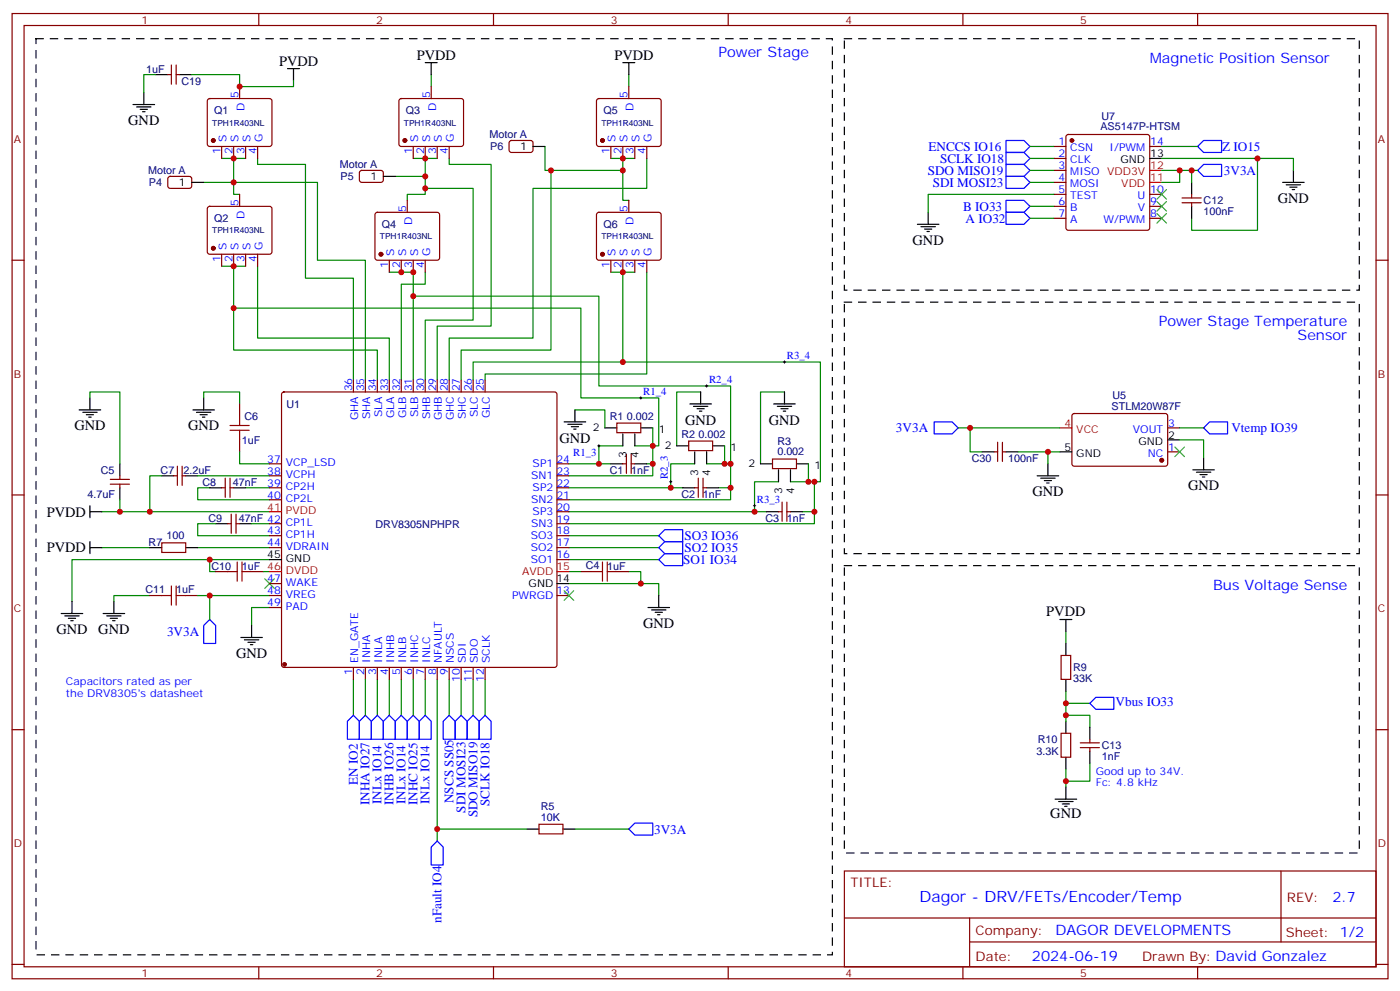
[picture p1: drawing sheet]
<svg xmlns="http://www.w3.org/2000/svg" width="412mm" height="292mm" viewBox="0 0 412 292" stroke-linecap="round" stroke-linejoin="round" font-family="sans-serif">
<g fill="none" stroke="#870000" stroke-width=".35">
<path d="M3.6 4h405.3v284.3h-405.3zM7.1 7.5h398.3v277.3h-398.3zM50.5 19.2v5.6M51.9 19.2v5.6M76.2 4v3.5M145.4 4v3.5M214.5 4v3.5M283.7 4v3.5M352.8 4v3.5M49.4 22h1.1M51.9 22h1.1M61.3 29.2l.5-.2h17.6l.5 .2 .2 .5-.1 13-.6 .4h-17.9l-.4-.7v-12.7z"/>
<path d="M70.6 25.5v3.5M117.7 29.2l.5-.2h17.7l.5 .2 .2 .5-.1 13-.6 .4h-18l-.4-.7v-12.7zM127 25.5v3.5M176 29.2l.4-.2h17.7l.5 .2 .2 .5-.1 13-.6 .4h-18l-.4-.7v-12.7zM185.2 25.5v3.5M314.2 39.8l.5-.2h23.3l.5 .2 .2 .5v26.8l-.2 .5-.5 .2h-23.3l-.5-.2-.2-.5v-26.8zM49.7 52.2l.4-.2h5.9l.5 .7-.1 2.4-.6 .4-5.9-.1-.5-.6v-2.1zM65.3 43.1v3.6M68.8 43.1v3.6M70.6 57.3v3.5M72.4 43.1v3.6M75.9 43.1v3.6"/>
<path d="M106.1 50.4l.5-.2 5.9 .1 .4 .6v2.4l-.7 .4h-5.9l-.4-.7v-2.1zM120 59v3.5M121.7 43.1v3.6M125.3 43.1v3.6M128.8 43.1v3.6M132.3 43.1v3.6M150.2 41.6l.5-.2h5.9l.4 .7v2.4l-.7 .4-5.9-.1-.4-.6v-2.1zM180 43.1v3.6M183.5 43.1v3.6M185.2 59v3.5M187 43.1v3.6M190.5 43.1v3.6"/>
<path d="M310.5 43.1h3.5M310.5 46.7h3.5M310.5 50.2h3.5M310.5 53.7h3.5M310.5 57.3h3.5M338.7 43.1h3.5M338.7 57.3h3.5M348.2 58.3h5.7M348.2 59.7h5.7M351 57.3v1M351 59.7v1.1M3.6 76.7h3.5"/>
<path d="M61.3 61l.5-.2h17.6l.5 .2 .2 .5-.1 13-.6 .4-17.9-.1-.4-.6v-12.7zM65.3 74.9v3.5M68.8 74.9v3.5M72.4 74.9v3.5M75.9 74.9v3.5M110.7 62.8l.5-.3h17.6l.5 .3 .2 .5-.1 12.9-.6 .5-17.9-.1-.4-.6v-12.7zM114.7 76.7v3.5M118.2 76.7v3.5M121.7 76.7v3.5M125.3 76.7v3.5M176 62.8l.4-.3h17.7l.5 .3 .2 .5-.1 12.9-.6 .5-18-.1-.4-.6v-12.7zM180 76.7v3.5"/>
<path d="M183.5 76.7v3.5M187 76.7v3.5M190.5 76.7v3.5M310.5 60.8h3.5M310.5 64.3h3.5M338.7 60.8h3.5M338.7 64.3h3.5M405.4 76.7h3.5M70.6 119v3.5M83.2 115.7l.4-.2h79.8l.5 .2 .2 .5v79.7l-.3 .5-.4 .2h-79.8l-.5-.2-.2-.5v-79.7zM104.1 111.9v3.6M107.6 111.9v3.6"/>
<path d="M111.2 111.9v3.6M114.7 111.9v3.6M118.2 111.9v3.6M121.7 111.9v3.6M125.3 111.9v3.6M128.8 111.9v3.6M132.3 111.9v3.6M135.9 111.9v3.6M139.4 111.9v3.6M142.9 111.9v3.6M52.2 137.3v5.7M53.7 137.3v5.7"/>
<path d="M70.6 129.6v3.5M79.4 136.6h3.5M164.1 136.6h3.5M181.7 124.6h7.1v2.9h-7.1zM183.5 136.6h1M184.5 133.8v5.7M185.9 133.8v5.7M185.9 136.6h1.1M202.9 129.9h7v2.9h-7zM227.6 135.2h7v2.8h-7zM292.8 133.1h1.1M293.9 130.3v5.6"/>
<path d="M295.3 133.1h1.1M295.3 130.3v5.6M316 122l.5-.2 27.1 .1 .4 .6-.1 14.4-.6 .4h-27.1l-.4-.7v-14.1zM344 133.1h3.5M344 126h3.5M3.6 145.8h3.5M32.5 142.6h5.6M32.5 141.2h5.6M35.3 140.2v1M35.3 142.6v1.1M47.7 159.9h7v2.8h-7zM51.2 140.2h1"/>
<path d="M53.7 140.2h1M65.3 143.7h1.1M66.4 140.9v5.6M67.1 154.3h1M67.8 143.7h1M67.8 140.9v5.6M68.1 151.4v5.7M69.5 151.4v5.7M69.5 154.3h1.1M79.4 140.2h3.5M79.4 143.7h3.5M79.4 154.3h3.5"/>
<path d="M79.4 157.8h3.5M79.4 147.2h3.5M164.1 140.2h3.5M164.1 143.7h3.5M164.1 150.7h3.5M164.1 154.3h3.5M164.1 157.8h3.5M164.1 147.2h3.5M204.6 143.7h1.1M205.7 140.9v5.6M207.1 140.9v5.6M207.1 143.7h1.1"/>
<path d="M229.3 150.7h1.1M230.4 147.9v5.7M231.8 147.9v5.7M231.8 150.7h1.1M405.4 145.8h3.5M44.1 175.4h3.6M54.7 175.4h3.5M63.5 168.4h3.6M74.1 168.4h3.5M79.4 175.4h3.5M79.4 161.3h3.5M79.4 171.9h3.5"/>
<path d="M79.4 179h3.5M164.1 175.4h3.5M164.1 164.9h3.5M164.1 161.3h3.5M171.1 168.4h3.6M181.7 168.4h3.5M104.1 196.6v3.5M107.6 196.6v3.5M111.2 196.6v3.5M114.7 196.6v3.5M118.2 196.6v3.5M121.7 196.6v3.5"/>
<path d="M125.3 196.6v3.5M128.8 196.6v3.5M132.3 196.6v3.5M135.9 196.6v3.5M139.4 196.6v3.5M142.9 196.6v3.5M312.6 193.1h2.8v7h-2.8zM3.6 214.9h3.5M312.6 216h2.8v7.1h-2.8zM318.2 218.8h5.7M321.1 217.8v1M405.4 214.9h3.5"/>
<path d="M318.2 220.2h5.7M321.1 220.2v1.1M158.8 242.8h7v2.8h-7zM248.7 256.6h156.7v28.2h-156.7zM377.4 256.6v20.9M248.8 270.4h156.4M285.7 277.5h119.5M285.7 270.4v14.1M3.6 284.1h3.5M76.2 284.8v3.5M145.4 284.8v3.5M214.5 284.8v3.5"/>
<path d="M283.7 284.8v3.5M352.8 284.8v3.5M405.4 284.1h3.5"/>
</g>
<g fill="none" stroke="#008700" stroke-width=".35">
<path d="M45.9 22h-3.5v5.3M56.5 22h14.1v3.5h15.9v-1.8M127 22v3.5M185.2 22v3.5M60 53.7h33.5v23h14.1v35.2M65.3 46.7h7.1M68.8 46.7v10.6h1.8M75.9 46.7v1.7h14.1v33.6h14.1v29.9M116.5 52h8.8M121.7 46.7h7.1M125.3 55.5h14.1v38.8h-14.1v17.6M125.3 46.7v10.6h-5.3v1.7"/>
<path d="M132.3 46.7v1.7h12.4v47.7h-15.9v15.8M160.5 43.1v7.1h1.8M180 46.7h7M183.5 50.2h-21.2v52.9h-26.4v8.8M183.5 46.7v12.3h1.7M190.5 46.7v8.8h-33.5v44.1h-24.7v12.3M303.4 53.7h7.1M303.4 46.7h7.1M303.4 43.1h7.1M303.4 50.2h7.1M310.5 57.3h-37.1v5.2M342.2 46.7h28.3v21.1h-19.5v-3.5"/>
<path d="M342.2 43.1h10.6M342.2 50.2h10.6M347.5 50.2v3.5h-5.3M351 50.2v3.5M370.5 46.7h10.5v3.5M65.3 78.4h7.1M68.8 78.4v24.7h42.4v8.8M75.9 78.4v21.2h38.8v12.3M303.4 60.8h7.1M303.4 64.3h7.1M68.8 90.8h102.3v26.4h23v14.1h-1.8v-5.3M114.7 80.2h7v31.7"/>
<path d="M121.7 87.2h54.7v26.5h38.8v22.9M125.3 80.2v3.5h-7.1v28.2M180 80.2h7M183.5 80.2v26.4h-44.1v5.3M190.5 80.2v30h-47.6v1.7M26.5 117.2v-1.7h8.8v21.1M60 117.2v-1.7h10.6v3.5M183.5 106.6h58.2v35.3h-1.8M206.4 115.5h-7v15.8M231.1 115.5h-7.1v21.1M70.6 133.1v3.5h8.8M167.6 136.6h12.4"/>
<path d="M169.4 120.8h8.8v5.2M183.5 131.3h-7.1v5.3M187 131.3h5.3v5.3M190.5 136.6h1.8v3.6h-24.7M204.6 136.6h-7v7.1M208.2 136.6h7v7.1M213.5 131.3v5.3M238.2 136.6v5.3M282.3 126h29.9M285.8 126v7.1h3.5M299.9 133.1h8.8M312.2 133.1h-3.5v3.5"/>
<path d="M347.5 129.6h7.1v5.3M347.5 126h7.1M30 150.7h49.4M35.3 147.2v3.5M47.7 140.2h-3.6v10.5M58.2 140.2h21.2M61.8 143.7h-3.6v3.5h21.2M63.5 154.3h-5.3v3.5h21.2M72.4 143.7h7M74.1 154.3h5.3M167.6 150.7h58.2M167.6 143.7h33.5"/>
<path d="M167.6 157.8h26.5M211.7 143.7h3.5v3.5h-47.6M229.3 141.9h-7v8.8M232.9 141.9h7v8.8M236.4 150.7h3.5v3.6h-72.3M30 161.3h14.1M44.1 175.4h-10.6v1.8M58.2 161.3h21.2M58.2 175.4h21.2M61.8 164.9v3.5h1.7M61.8 175.4v7.1M77.6 168.4h1.8"/>
<path d="M79.4 179h-5.3v5.3M79.4 164.9h-58.2v12.3M167.6 171.9h26.5v3.5M167.6 164.9h26.5M167.6 161.3h26.5M167.6 168.4h3.5M185.2 168.4h3.6v3.5M314 186v3.5M104.1 200.1v10.6M107.6 200.1v10.6M111.2 200.1v10.6M114.7 200.1v10.6"/>
<path d="M118.2 200.1v10.6M121.7 200.1v10.6M125.3 200.1v10.6M128.8 200.1v47.7M132.3 200.1v10.6M135.9 200.1v10.6M139.4 200.1v10.6M142.9 200.1v10.6M314 212.5v-1.8h7.1v3.5M314 207.2h7.1M314 203.7v7M314 226.6v5.3"/>
<path d="M321.1 224.8v5.3h-7.1M128.8 244.2h26.5M169.4 244.2h15.8"/>
</g>
<g fill="none" stroke="#000" stroke-width=".35">
<path d="M125.3 18.5h3.5M127 18.5v3.5M183.5 18.5h3.5M185.2 18.5v3.5M39.2 30.8h6.3M40.3 31.5h4.2M41.3 32.2h2.1M42 32.9h.7M42.4 27.3v3.5M45.9 22h3.5M53 22h3.5M84.7 20.2h3.5"/>
<path d="M86.5 20.2v3.5M56.5 53.7h3.5M112.9 52h3.6M157 43.1h3.5M338.7 46.7h3.5M351 53.7v3.6M377.9 53.7h6.3M378.9 54.4h4.3M380 55.1h2.1M380.7 55.8h.7M381 50.2v3.5M270.3 66.1h6.3"/>
<path d="M271.3 66.8h4.3M272.4 67.5h2.1M273.1 68.2h.7M273.4 62.5v3.6M351 60.8v3.5M26.5 117.2v3.6M60 117.2v3.6M203.2 119h6.4M204.3 119.7h4.2M206.4 115.5v3.5M227.9 119h6.4M229 119.7h4.2"/>
<path d="M231.1 115.5v3.5M23.3 120.8h6.4M24.4 121.5h4.2M25.4 122.2h2.2M26.1 122.9h.7M35.3 136.6v3.6M56.8 120.8h6.4M57.9 121.5h4.2M58.9 122.2h2.2M59.7 122.9h.7M166.2 124.3h6.3M167.3 125h4.2"/>
<path d="M168.3 125.7h2.1M169 126.4h.7M169.4 120.8v3.5M178.2 126h3.5M180 136.6h3.5M183.5 127.8v3.5M187 136.6h3.5M187 127.8v3.5M188.8 126h3.5M199.4 131.3h3.5M204.6 133.1v3.5M205.4 120.4h2.1"/>
<path d="M206.1 121.1h.7M208.2 133.1v3.5M209.9 131.3h3.6M224 136.6h3.6M229.3 138.4v3.5M230 120.4h2.2M230.8 121.1h.7M232.9 138.4v3.5M234.6 136.6h3.6M289.3 133.1h3.5M296.4 133.1h3.5M308.7 136.6v3.6"/>
<path d="M312.2 133.1h3.6M344 129.6h3.5M351.4 138.4h6.4M352.5 139.1h4.2M353.5 139.8h2.1M354.6 134.9v3.5M26.5 150.7h3.5M26.5 149v3.5M26.5 159.6v3.5M35.3 143.7v3.5M47.7 140.2h3.5M54.7 140.2h3.5"/>
<path d="M61.8 143.7h3.5M63.5 154.3h3.6M68.8 143.7h3.6M70.6 154.3h3.5M201.1 143.7h3.5M208.2 143.7h3.5M225.8 150.7h3.5M232.9 150.7h3.5M305.5 140.2h6.4M306.6 140.9h4.2M307.7 141.6h2.1M308.4 142.3h.7"/>
<path d="M354.2 140.5h.7M21.2 177.2v3.5M26.5 161.3h3.5M33.5 177.2v3.5M44.1 161.3h3.6M54.7 161.3h3.5M79.4 164.9h3.5M164.1 171.9h3.5M190.9 179h6.3M191.9 179.7h4.3M194.1 175.4v3.6M18 180.7h6.4"/>
<path d="M19.1 181.4h4.2M20.1 182.1h2.2M20.8 182.8h.8M30.4 180.7h6.3M31.4 181.4h4.3M32.5 182.1h2.1M33.2 182.8h.7M70.9 187.8h6.4M72 188.5h4.2M73.1 189.2h2.1M73.8 189.9h.7M74.1 184.3v3.5"/>
<path d="M193 180.4h2.1M193.7 181.1h.7M312.2 182.5h3.6M314 182.5v3.5M314 189.5v3.6M314 200.1v3.6M314 212.5v3.5M321.1 214.2v3.6M310.8 235.4h6.4M311.9 236.1h4.2M312.9 236.8h2.2M313.7 237.5h.7"/>
<path d="M314 223.1v3.5M314 231.9v3.5M321.1 221.3v3.5M155.3 244.2h3.5M165.8 244.2h3.6"/>
</g>
<g fill="none" stroke="#00f" stroke-width=".35">
<path d="M296.4 59h5.3l1.7 1.8-1.7 1.7h-5.3zM296.4 48.4h5.3l1.7 1.8-1.7 1.8h-5.3zM296.4 41.4h5.3l1.7 1.7-1.7 1.8h-5.3zM296.4 44.9h5.3l1.7 1.8-1.7 1.7h-5.3zM296.4 52h5.3l1.7 1.7-1.7 1.8h-5.3zM352.8 43.1l1.8-1.7h5.3v3.5h-5.3zM354.6 48.4h5.3v3.6h-5.3l-1.8-1.8zM296.4 62.5h5.3l1.7 1.8-1.7 1.8h-5.3zM275.2 124.3h5.3l1.8 1.7-1.8 1.8h-5.3zM354.6 126l1.7-1.7h5.3v3.5h-5.3zM194.1 157.8l1.7-1.8h5.3v3.6h-5.3zM194.1 164.9l1.7-1.8h5.3v3.5h-5.3z"/>
<path d="M194.1 161.3l1.7-1.7h5.3v3.5h-5.3zM61.8 182.5l1.7 1.8v5.2h-3.5v-5.2zM104.1 210.7l1.8 1.8v5.3h-3.6v-5.3zM105.9 212.5l1.7-1.8 1.8 1.8v5.3h-3.5zM111.2 210.7l1.7 1.8v5.3h-3.5v-5.3zM114.7 210.7l1.8 1.8v5.3h-3.6v-5.3zM118.2 210.7l1.8 1.8v5.3h-3.5v-5.3zM121.7 210.7l1.8 1.8v5.3h-3.5v-5.3zM125.3 210.7l1.7 1.8v5.3h-3.5v-5.3zM132.3 210.7l1.8 1.8v5.3h-3.5v-5.3zM135.9 210.7l1.7 1.8v5.3h-3.5v-5.3zM139.4 210.7l1.7 1.8v5.3h-3.5v-5.3z"/>
<path d="M142.9 210.7l1.8 1.8v5.3h-3.6v-5.3zM321.1 207.2l1.7-1.8h5.3v3.6h-5.3zM128.8 247.8l1.8 1.7v5.3h-3.6v-5.3zM185.2 244.2l1.8-1.7h5.3v3.5h-5.3z"/>
</g>
<path d="M340.8 55.8l2.8 2.9M340.8 59.4l2.8 2.8M343.6 55.8l-2.8 2.9M343.6 59.4l-2.8 2.8M340.8 62.9l2.8 2.8M343.6 62.9l-2.8 2.8M346.1 131.7l2.8 2.8M348.9 131.7l-2.8 2.8M78 170.5l2.8 2.8M80.8 170.5l-2.8 2.8M166.2 174l2.8 2.8M169 174l-2.8 2.8" fill="none" stroke="#3c3" stroke-width=".35"/>
<g fill="none" stroke="#a10000" stroke-width=".35">
<path d="M67.8 126.8h5.6M67.8 125.3h5.6M70.6 122.5v2.8M70.6 126.8v2.8M47.7 175.4h2.8M50.5 172.6v5.7M51.9 175.4h2.8M51.9 172.6v5.7M67.1 168.4h2.8M69.9 165.6v5.6M71.3 168.4h2.8M71.3 165.6v5.6"/>
<path d="M174.7 168.4h2.8M177.5 165.6v5.6M178.9 168.4h2.8M178.9 165.6v5.6"/>
</g>
<g fill="#870000" stroke="#870000" stroke-width=".35">
<circle cx="83.8" cy="195.7" r=".53"/>
<circle cx="62.8" cy="41.4" r=".53"/>
<circle cx="62.8" cy="73.1" r=".53"/>
<circle cx="119.3" cy="41.4" r=".53"/>
<circle cx="112.2" cy="74.9" r=".53"/>
<circle cx="177.5" cy="41.4" r=".53"/>
<circle cx="177.5" cy="74.9" r=".53"/>
<circle cx="342.2" cy="135.6" r=".53"/>
<circle cx="315.8" cy="41.4" r=".53"/>
</g>
<path d="M338.7 53.7h3.5M338.7 50.2h3.5M312.2 126h3.6M79.4 150.7h3.5M79.4 168.4h3.5M164.1 168.4h3.5" fill="none" stroke="#f00" stroke-width=".35"/>
<path d="M188.4 117.2h.7M188.8 116.9v.7M207.8 113.7h.7M208.2 113.3v.8M230.8 106.6h.7M231.1 106.3v.7M176.1 131.3h.7M176.4 131v.7M197.2 141.9h.7M197.6 141.6v.7M221.9 149h.7M222.3 148.6v.7" fill="none" stroke="#000" stroke-width=".29"/>
<path d="M10.6 11.4h234.6v269.9h-234.6zM248.7 11.4h151.7v74.1h-151.7zM248.7 89h151.7v74.1h-151.7zM248.7 166.6h151.7v84.7h-151.7z" fill="none" stroke="#000" stroke-width=".35" stroke-dasharray="2.1 2.1"/>
<g fill="#c00">
<circle cx="239.9" cy="141.9" r=".88"/>
<circle cx="215.2" cy="136.6" r=".88"/>
<circle cx="192.3" cy="131.3" r=".88"/>
<circle cx="215.2" cy="143.7" r=".88"/>
<circle cx="197.6" cy="143.7" r=".88"/>
<circle cx="192.3" cy="136.6" r=".88"/>
<circle cx="176.4" cy="136.6" r=".88"/>
<circle cx="239.9" cy="150.7" r=".88"/>
<circle cx="222.3" cy="150.7" r=".88"/>
<circle cx="183.5" cy="106.6" r=".88"/>
<circle cx="125.3" cy="52" r=".88"/>
<circle cx="68.8" cy="90.8" r=".88"/>
<circle cx="121.7" cy="87.2" r=".88"/>
<circle cx="183.5" cy="50.2" r=".88"/>
<circle cx="44.1" cy="150.7" r=".88"/>
<circle cx="35.3" cy="150.7" r=".88"/>
<circle cx="188.8" cy="171.9" r=".88"/>
<circle cx="61.8" cy="175.4" r=".88"/>
<circle cx="183.5" cy="80.2" r=".88"/>
<circle cx="68.8" cy="78.4" r=".88"/>
<circle cx="68.8" cy="46.7" r=".88"/>
<circle cx="125.3" cy="46.7" r=".88"/>
<circle cx="125.3" cy="55.5" r=".88"/>
<circle cx="183.5" cy="46.7" r=".88"/>
<circle cx="61.8" cy="164.9" r=".88"/>
<circle cx="128.8" cy="244.2" r=".88"/>
<circle cx="162.3" cy="50.2" r=".88"/>
<circle cx="68.8" cy="53.7" r=".88"/>
<circle cx="121.7" cy="80.2" r=".88"/>
<circle cx="118.2" cy="80.2" r=".88"/>
<circle cx="347.5" cy="50.2" r=".88"/>
<circle cx="370.5" cy="46.7" r=".88"/>
<circle cx="351" cy="50.2" r=".88"/>
<circle cx="70.6" cy="25.5" r=".88"/>
<circle cx="314" cy="207.2" r=".88"/>
<circle cx="314" cy="210.7" r=".88"/>
<circle cx="314" cy="230.1" r=".88"/>
<circle cx="308.7" cy="133.1" r=".88"/>
<circle cx="285.8" cy="126" r=".88"/>
<circle cx="238.2" cy="141.9" r=".88"/>
<circle cx="213.5" cy="136.6" r=".88"/>
</g>
<text font-size="4.6" fill="#00f" x="270.8" y="265.6">Dagor - DRV/FETs/Encoder/Temp</text>
<g font-size="4.2">
<text x="122.8" y="17.7">PVDD</text>
<text x="181" y="17.7">PVDD</text>
<text x="82.2" y="19.5">PVDD</text>
<text x="37.8" y="36.9">GND</text>
<text x="376.4" y="59.7">GND</text>
<text x="268.9" y="72.1">GND</text>
<text x="201.8" y="125.1">GND</text>
<text x="226.5" y="125.1">GND</text>
<text x="21.9" y="126.8">GND</text>
<text x="55.4" y="126.8">GND</text>
<text x="164.8" y="130.4">GND</text>
<text x="304.1" y="146.2">GND</text>
<text x="350" y="144.5">GND</text>
<text x="13.8" y="152.2">PVDD</text>
<text x="13.8" y="162.7">PVDD</text>
<text x="189.5" y="185">GND</text>
<text x="308.2" y="181.4">PVDD</text>
<text x="16.6" y="186.8">GND</text>
<text x="29" y="186.8">GND</text>
<text x="69.5" y="193.9">GND</text>
<text x="309.4" y="241.1">GND</text>
</g>
<g font-size="4.2" fill="#00f">
<text x="211.7" y="16.7">Power Stage</text>
<text x="338.7" y="18.5">Magnetic Position Sensor</text>
<text x="341.4" y="96.1">Power Stage Temperature</text>
<text x="382.3" y="100.3">Sensor</text>
<text x="357.4" y="173.7">Bus Voltage Sense</text>
<text x="392.5" y="265.8">2.7</text>
<text x="310.9" y="275.4">DAGOR DEVELOPMENTS</text>
<text x="304" y="283.2">2024-06-19</text>
</g>
<g font-size="3.9" fill="#00f">
<text x="273.5" y="44.4">ENCCS IO16</text>
<text x="277" y="47.9">SCLK IO18</text>
<text x="360" y="44.5">Z IO15</text>
<text x="273.3" y="51.5">SDO MISO19</text>
<text x="360.6" y="51.5">3V3A</text>
<text x="274.8" y="55">SDI MOSI23</text>
<text x="283.7" y="62">B IO33</text>
<text x="284.5" y="65.6">A IO32</text>
<text x="264" y="127.3">3V3A</text>
<text x="362.8" y="127.3">Vtemp IO39</text>
<text x="201.7" y="159.1">SO3 IO36</text>
<text x="201.3" y="166.1">SO1 IO34</text>
<text x="201.7" y="162.6">SO2 IO35</text>
<text x="49.2" y="187.3">3V3A</text>
<text x="328.6" y="208">Vbus IO33</text>
<text x="105.5" y="231.3" transform="rotate(-90 105.5 231.3)">EN IO2</text>
<text x="108.9" y="237.2" transform="rotate(-90 108.9 237.2)">INHA IO27</text>
<text x="112.4" y="236.9" transform="rotate(-90 112.4 236.9)">INLx IO14</text>
<text x="115.9" y="237.2" transform="rotate(-90 115.9 237.2)">INHB IO26</text>
<text x="119.5" y="236.9" transform="rotate(-90 119.5 236.9)">INLx IO14</text>
<text x="123" y="237.2" transform="rotate(-90 123 237.2)">INHC IO25</text>
<text x="126.5" y="236.9" transform="rotate(-90 126.5 236.9)">INLx IO14</text>
<text x="133.6" y="236.6" transform="rotate(-90 133.6 236.6)">NSCS SS05</text>
<text x="137.1" y="239.3" transform="rotate(-90 137.1 239.3)">SDI MOSI23</text>
<text x="144.2" y="237.5" transform="rotate(-90 144.2 237.5)">SCLK IO18</text>
<text x="140.7" y="240.8" transform="rotate(-90 140.7 240.8)">SDO MISO19</text>
<text x="192.7" y="245.5">3V3A</text>
<text x="130.1" y="271.9" transform="rotate(-90 130.1 271.9)">nFault IO4</text>
</g>
<g font-size="3.9" fill="#800">
<text x="250.5" y="261.2">TITLE:</text>
<text x="379.1" y="265.8">REV:</text>
<text x="287.4" y="275.4">Company:</text>
<text x="378.8" y="276">Sheet: 1/2</text>
<text x="287.4" y="283">Date:</text>
<text x="336.5" y="283.1">Drawn By: David Gonzalez</text>
</g>
<g font-size="3.2" fill="#800">
<text x="41.7" y="7">1</text>
<text x="110.8" y="7">2</text>
<text x="180" y="7">3</text>
<text x="249.1" y="7">4</text>
<text x="318.2" y="7">5</text>
<text x="4.1" y="42.1">A</text>
<text x="405.9" y="42.1">A</text>
<text x="4.1" y="111.2">B</text>
<text x="405.9" y="111.2">B</text>
<text x="4.1" y="180.4">C</text>
<text x="405.9" y="180.4">C</text>
<text x="4.1" y="249.5">D</text>
<text x="405.9" y="249.5">D</text>
<text x="41.7" y="287.8">1</text>
<text x="110.8" y="287.8">2</text>
<text x="180" y="287.8">3</text>
<text x="249.1" y="287.8">4</text>
<text x="318.2" y="287.8">5</text>
</g>
<g font-size="3.2" fill="#000080">
<text x="43.1" y="21.4">1uF</text>
<text x="53.5" y="24.9">C19</text>
<text x="63.1" y="33.7">Q1</text>
<text x="119.5" y="33.7">Q3</text>
<text x="177.8" y="33.7">Q5</text>
<text x="324.5" y="35.3">U7</text>
<text x="144.2" y="40.7">Motor A</text>
<text x="324.2" y="38.3">AS5147P-HTSM</text>
<text x="144.4" y="44.3">P6</text>
<text x="43.6" y="51.3">Motor A</text>
<text x="100.1" y="49.6">Motor A</text>
<text x="100.3" y="53.1">P5</text>
<text x="43.9" y="54.9">P4</text>
<text x="63.1" y="65.4">Q2</text>
<text x="354.6" y="63.3">100nF</text>
<text x="354.6" y="60.2">C12</text>
<text x="112.5" y="67.2">Q4</text>
<text x="177.8" y="67.2">Q6</text>
<text x="327.7" y="117.5">U5</text>
<text x="72" y="123.7">C6</text>
<text x="84.4" y="120.1">U1</text>
<text x="179.6" y="123.6">R1</text>
<text x="184.7" y="123.6">0.002</text>
<text x="327.5" y="120.8">STLM20W87F</text>
<text x="71.3" y="130.7">1uF</text>
<text x="200.8" y="128.9">R2</text>
<text x="205.8" y="128.9">0.002</text>
<text x="229" y="131">R3</text>
<text x="229" y="134.2">0.002</text>
<text x="286.3" y="136">C30</text>
<text x="297" y="136">100nF</text>
<text x="29.7" y="139.5">C5</text>
<text x="47.3" y="139.5">C7</text>
<text x="54" y="139.5">2.2uF</text>
<text x="59.7" y="143">C8</text>
<text x="68.6" y="143">47nF</text>
<text x="179.6" y="139.5">C1</text>
<text x="185.9" y="139.5">1nF</text>
<text x="25.8" y="146.6">4.7uF</text>
<text x="200.8" y="146.6">C2</text>
<text x="207.1" y="146.6">1nF</text>
<text x="61.4" y="153.7">C9</text>
<text x="70.4" y="153.7">47nF 42</text>
<text x="110.6" y="155.4">DRV8305NPHPR</text>
<text x="225.5" y="153.7">C3</text>
<text x="231.8" y="153.7">1nF</text>
<text x="43.8" y="160.7">R7</text>
<text x="49.1" y="158.9">100</text>
<text x="62.3" y="167.8">C10</text>
<text x="71.3" y="167.8">1uF 46</text>
<text x="172.6" y="167.7">C4</text>
<text x="178.9" y="167.8">1uF</text>
<text x="42.9" y="174.8">C11</text>
<text x="51.9" y="174.8">1uF</text>
<text x="316.1" y="197.7">R9</text>
<text x="316.1" y="200.9">33K</text>
<text x="305.7" y="218.9">R10</text>
<text x="324.6" y="220.7">C13</text>
<text x="305.3" y="222.4">3.3K</text>
<text x="324.6" y="223.9">1nF</text>
<text x="159.3" y="238.6">R5</text>
<text x="159.3" y="241.8">10K</text>
</g>
<g font-size="3.2" fill="#00f">
<text x="70.2" y="28.9" transform="rotate(-90 70.2 28.9)">5</text>
<text x="126.7" y="28.9" transform="rotate(-90 126.7 28.9)">5</text>
<text x="184.9" y="28.9" transform="rotate(-90 184.9 28.9)">5</text>
<text x="72" y="32.8" transform="rotate(-90 72 32.8)">D</text>
<text x="128.4" y="32.8" transform="rotate(-90 128.4 32.8)">D</text>
<text x="186.7" y="32.8" transform="rotate(-90 186.7 32.8)">D</text>
<text x="66.7" y="41.8" transform="rotate(-90 66.7 41.8)">S</text>
<text x="70.2" y="41.8" transform="rotate(-90 70.2 41.8)">S</text>
<text x="73.8" y="41.8" transform="rotate(-90 73.8 41.8)">S</text>
<text x="77.3" y="41.8" transform="rotate(-90 77.3 41.8)">G</text>
<text x="123.2" y="41.8" transform="rotate(-90 123.2 41.8)">S</text>
<text x="126.7" y="41.8" transform="rotate(-90 126.7 41.8)">S</text>
<text x="130.2" y="41.8" transform="rotate(-90 130.2 41.8)">S</text>
<text x="133.7" y="41.8" transform="rotate(-90 133.7 41.8)">G</text>
<text x="181.4" y="41.8" transform="rotate(-90 181.4 41.8)">S</text>
<text x="184.9" y="41.8" transform="rotate(-90 184.9 41.8)">S</text>
<text x="188.4" y="41.8" transform="rotate(-90 188.4 41.8)">S</text>
<text x="191.9" y="41.8" transform="rotate(-90 191.9 41.8)">G</text>
<text x="64.9" y="45.3" transform="rotate(-90 64.9 45.3)">1</text>
<text x="68.5" y="45.3" transform="rotate(-90 68.5 45.3)">2</text>
<text x="72" y="45.3" transform="rotate(-90 72 45.3)">3</text>
<text x="75.5" y="45.3" transform="rotate(-90 75.5 45.3)">4</text>
<text x="121.4" y="45.3" transform="rotate(-90 121.4 45.3)">1</text>
<text x="124.9" y="45.3" transform="rotate(-90 124.9 45.3)">2</text>
<text x="128.4" y="45.3" transform="rotate(-90 128.4 45.3)">3</text>
<text x="132" y="45.3" transform="rotate(-90 132 45.3)">4</text>
<text x="179.6" y="45.3" transform="rotate(-90 179.6 45.3)">1</text>
<text x="183.1" y="45.3" transform="rotate(-90 183.1 45.3)">2</text>
<text x="186.7" y="45.3" transform="rotate(-90 186.7 45.3)">3</text>
<text x="190.2" y="45.3" transform="rotate(-90 190.2 45.3)">4</text>
<text x="311.8" y="42.8">1</text>
<text x="311.8" y="46.3">2</text>
<text x="315.3" y="44.6">CSN</text>
<text x="326.9" y="44.6">I/PWM</text>
<text x="338.9" y="42.8">14</text>
<text x="311.8" y="49.8">3</text>
<text x="311.8" y="53.4">4</text>
<text x="315.3" y="48.1">CLK</text>
<text x="315.3" y="51.6">MISO VDD3V</text>
<text x="311.8" y="56.9">5</text>
<text x="315.3" y="55.1">MOSI</text>
<text x="315.3" y="58.7">TEST</text>
<text x="335.1" y="58.7">U</text>
<text x="338.9" y="56.9">10</text>
<text x="70.2" y="60.6" transform="rotate(-90 70.2 60.6)">5</text>
<text x="72" y="64.5" transform="rotate(-90 72 64.5)">D</text>
<text x="119.6" y="62.4" transform="rotate(-90 119.6 62.4)">5</text>
<text x="184.9" y="62.4" transform="rotate(-90 184.9 62.4)">5</text>
<text x="311.8" y="60.4">6</text>
<text x="311.8" y="64">7</text>
<text x="315.3" y="62.2">B</text>
<text x="315.3" y="65.7">A</text>
<text x="325.1" y="65.7">W/PWM</text>
<text x="335.2" y="62.2">V</text>
<text x="338.9" y="64">8</text>
<text x="338.9" y="60.4">9</text>
<text x="121.4" y="66.3" transform="rotate(-90 121.4 66.3)">D</text>
<text x="186.7" y="66.3" transform="rotate(-90 186.7 66.3)">D</text>
<text x="64.9" y="77.1" transform="rotate(-90 64.9 77.1)">1</text>
<text x="66.7" y="73.6" transform="rotate(-90 66.7 73.6)">S</text>
<text x="68.5" y="77.1" transform="rotate(-90 68.5 77.1)">2</text>
<text x="70.2" y="73.6" transform="rotate(-90 70.2 73.6)">S</text>
<text x="72" y="77.1" transform="rotate(-90 72 77.1)">3</text>
<text x="73.8" y="73.6" transform="rotate(-90 73.8 73.6)">S</text>
<text x="75.5" y="77.1" transform="rotate(-90 75.5 77.1)">4</text>
<text x="77.3" y="73.6" transform="rotate(-90 77.3 73.6)">G</text>
<text x="116.1" y="75.4" transform="rotate(-90 116.1 75.4)">S</text>
<text x="119.6" y="75.4" transform="rotate(-90 119.6 75.4)">S</text>
<text x="123.2" y="75.4" transform="rotate(-90 123.2 75.4)">S</text>
<text x="126.7" y="75.4" transform="rotate(-90 126.7 75.4)">G</text>
<text x="181.4" y="75.4" transform="rotate(-90 181.4 75.4)">S</text>
<text x="184.9" y="75.4" transform="rotate(-90 184.9 75.4)">S</text>
<text x="188.4" y="75.4" transform="rotate(-90 188.4 75.4)">S</text>
<text x="191.9" y="75.4" transform="rotate(-90 191.9 75.4)">G</text>
<text x="114.3" y="78.8" transform="rotate(-90 114.3 78.8)">1</text>
<text x="117.9" y="78.8" transform="rotate(-90 117.9 78.8)">2</text>
<text x="121.4" y="78.8" transform="rotate(-90 121.4 78.8)">3</text>
<text x="124.9" y="78.8" transform="rotate(-90 124.9 78.8)">4</text>
<text x="179.6" y="78.8" transform="rotate(-90 179.6 78.8)">1</text>
<text x="183.1" y="78.8" transform="rotate(-90 183.1 78.8)">2</text>
<text x="186.7" y="78.8" transform="rotate(-90 186.7 78.8)">3</text>
<text x="190.2" y="78.8" transform="rotate(-90 190.2 78.8)">4</text>
<text x="231.8" y="105.8">R3_4</text>
<text x="208.9" y="112.8">R2_4</text>
<text x="103.8" y="115.3" transform="rotate(-90 103.8 115.3)">36</text>
<text x="107.3" y="115.3" transform="rotate(-90 107.3 115.3)">35</text>
<text x="110.8" y="115.3" transform="rotate(-90 110.8 115.3)">34</text>
<text x="114.3" y="115.3" transform="rotate(-90 114.3 115.3)">33</text>
<text x="117.9" y="115.3" transform="rotate(-90 117.9 115.3)">32</text>
<text x="121.4" y="115.3" transform="rotate(-90 121.4 115.3)">31</text>
<text x="124.9" y="115.3" transform="rotate(-90 124.9 115.3)">30</text>
<text x="128.4" y="115.3" transform="rotate(-90 128.4 115.3)">29</text>
<text x="132" y="115.3" transform="rotate(-90 132 115.3)">28</text>
<text x="135.5" y="115.3" transform="rotate(-90 135.5 115.3)">27</text>
<text x="139" y="115.3" transform="rotate(-90 139 115.3)">26</text>
<text x="142.6" y="115.3" transform="rotate(-90 142.6 115.3)">25</text>
<text x="189.5" y="116.3">R1_4</text>
<text x="105.5" y="123.8" transform="rotate(-90 105.5 123.8)">GHA</text>
<text x="109" y="123.5" transform="rotate(-90 109 123.5)">SHA</text>
<text x="112.6" y="122.9" transform="rotate(-90 112.6 122.9)">SLA</text>
<text x="116.1" y="123.2" transform="rotate(-90 116.1 123.2)">GLA</text>
<text x="119.6" y="123.2" transform="rotate(-90 119.6 123.2)">GLB</text>
<text x="123.2" y="122.9" transform="rotate(-90 123.2 122.9)">SLB</text>
<text x="126.7" y="123.5" transform="rotate(-90 126.7 123.5)">SHB</text>
<text x="130.2" y="123.8" transform="rotate(-90 130.2 123.8)">GHB</text>
<text x="133.7" y="123.8" transform="rotate(-90 133.7 123.8)">GHC</text>
<text x="137.3" y="123.5" transform="rotate(-90 137.3 123.5)">SHC</text>
<text x="140.8" y="122.9" transform="rotate(-90 140.8 122.9)">SLC</text>
<text x="144.3" y="123.2" transform="rotate(-90 144.3 123.2)">GLC</text>
<text x="344.2" y="125.7">3</text>
<text x="333.7" y="127.5">VOUT</text>
<text x="78.7" y="136.3">37</text>
<text x="84.2" y="137.3">VCP_LSD</text>
<text x="156.9" y="137.7">SP1</text>
<text x="163.9" y="136.3">24</text>
<text x="168.9" y="134.4">R1_3</text>
<text x="338.1" y="134.5">NC</text>
<text x="344.2" y="132.8">1</text>
<text x="78.7" y="139.8">38</text>
<text x="78.7" y="143.3">39</text>
<text x="84.2" y="140.9">VCPH</text>
<text x="156.5" y="141.2">SN1</text>
<text x="163.9" y="143.3">22</text>
<text x="163.9" y="139.8">23</text>
<text x="196.7" y="141.2" transform="rotate(-90 196.7 141.2)">R2_3</text>
<text x="78.7" y="146.9">40</text>
<text x="84.2" y="144.4">CP2H</text>
<text x="84.2" y="147.9">CP2L</text>
<text x="156.5" y="148.3">SN2</text>
<text x="156.9" y="144.7">SP2</text>
<text x="163.9" y="146.9">21</text>
<text x="223" y="148.1">R3_3</text>
<text x="84.2" y="155">CP1L</text>
<text x="156.5" y="155.3">SN3</text>
<text x="156.9" y="151.8">SP3</text>
<text x="163.9" y="153.9">19</text>
<text x="163.9" y="150.4">20</text>
<text x="78.7" y="157.4">43</text>
<text x="78.7" y="161">44</text>
<text x="84.2" y="158.5">CP1H</text>
<text x="156.3" y="158.9">SO3</text>
<text x="163.9" y="161">17</text>
<text x="163.9" y="157.4">18</text>
<text x="84.2" y="162">VDRAIN</text>
<text x="156.3" y="165.9">SO1</text>
<text x="156.3" y="162.4">SO2</text>
<text x="163.9" y="164.5">16</text>
<text x="78.7" y="171.6">47</text>
<text x="84.2" y="172.6">WAKE</text>
<text x="78.7" y="175.1">48</text>
<text x="78.7" y="178.6">49</text>
<text x="84.2" y="176.1">VREG</text>
<text x="84.2" y="179.7">PAD</text>
<text x="150.9" y="176.5">PWRGD</text>
<text x="163.9" y="175.1">13</text>
<text x="105.5" y="195.3" transform="rotate(-90 105.5 195.3)">EN_GATE</text>
<text x="109" y="195.3" transform="rotate(-90 109 195.3)">INHA</text>
<text x="112.6" y="195.3" transform="rotate(-90 112.6 195.3)">INLA</text>
<text x="116.1" y="195.3" transform="rotate(-90 116.1 195.3)">INHB</text>
<text x="119.6" y="195.3" transform="rotate(-90 119.6 195.3)">INLB</text>
<text x="123.2" y="195.3" transform="rotate(-90 123.2 195.3)">INHC</text>
<text x="126.7" y="195.3" transform="rotate(-90 126.7 195.3)">INLC</text>
<text x="130.2" y="195.3" transform="rotate(-90 130.2 195.3)">NFAULT</text>
<text x="133.7" y="195.3" transform="rotate(-90 133.7 195.3)">NSCS</text>
<text x="137.3" y="195.3" transform="rotate(-90 137.3 195.3)">SDI</text>
<text x="140.8" y="195.3" transform="rotate(-90 140.8 195.3)">SDO</text>
<text x="144.3" y="195.3" transform="rotate(-90 144.3 195.3)">SCLK</text>
<text x="19.4" y="201.9">Capacitors rated as per</text>
<text x="103.8" y="198.8" transform="rotate(-90 103.8 198.8)">1</text>
<text x="107.3" y="198.8" transform="rotate(-90 107.3 198.8)">2</text>
<text x="110.8" y="198.8" transform="rotate(-90 110.8 198.8)">3</text>
<text x="114.3" y="198.8" transform="rotate(-90 114.3 198.8)">4</text>
<text x="117.9" y="198.8" transform="rotate(-90 117.9 198.8)">5</text>
<text x="121.4" y="198.8" transform="rotate(-90 121.4 198.8)">6</text>
<text x="124.9" y="198.8" transform="rotate(-90 124.9 198.8)">7</text>
<text x="128.4" y="198.8" transform="rotate(-90 128.4 198.8)">8</text>
<text x="132" y="198.8" transform="rotate(-90 132 198.8)">9</text>
<text x="135.5" y="200.8" transform="rotate(-90 135.5 200.8)">10</text>
<text x="139" y="200.8" transform="rotate(-90 139 200.8)">11</text>
<text x="142.6" y="200.8" transform="rotate(-90 142.6 200.8)">12</text>
<text x="19.4" y="205.4">the DRV8305's datasheet</text>
<text x="322.8" y="228.4">Good up to 34V.</text>
<text x="322.8" y="231.5">Fc: 4.8 kHz</text>
</g>
<g font-size="3.2">
<text x="153.2" y="44.2">1</text>
<text x="338.9" y="46.3">13</text>
<text x="109.1" y="53">1</text>
<text x="330.1" y="48.1">GND</text>
<text x="52.7" y="54.8">1</text>
<text x="174.7" y="127.1">2</text>
<text x="194.1" y="127.5">1</text>
<text x="335.4" y="131">GND</text>
<text x="344.2" y="129.2">2</text>
<text x="184.5" y="134.9" transform="rotate(-90 184.5 134.9)">3</text>
<text x="188.1" y="134.9" transform="rotate(-90 188.1 134.9)">4</text>
<text x="195.8" y="132.4">2</text>
<text x="215.2" y="132.8">1</text>
<text x="220.5" y="137.7">2</text>
<text x="313.6" y="132.8">5</text>
<text x="317.1" y="134.5">GND</text>
<text x="205.7" y="140.2" transform="rotate(-90 205.7 140.2)">3</text>
<text x="209.2" y="140.2" transform="rotate(-90 209.2 140.2)">4</text>
<text x="239.9" y="138">1</text>
<text x="230.4" y="145.5" transform="rotate(-90 230.4 145.5)">3</text>
<text x="233.9" y="145.5" transform="rotate(-90 233.9 145.5)">4</text>
<text x="78.7" y="164.5">45</text>
<text x="84.2" y="165.6">GND</text>
<text x="155.7" y="173">GND</text>
<text x="163.9" y="171.6">14</text>
</g>
<g font-size="3.2" fill="#f00">
<text x="338.9" y="53.4">11</text>
<text x="338.9" y="49.8">12</text>
<text x="330.3" y="55.1">VDD</text>
<text x="313.6" y="125.7">4</text>
<text x="317.1" y="127.5">VCC</text>
<text x="78.7" y="150.4">41</text>
<text x="84.2" y="151.4">PVDD</text>
<text x="84.2" y="169.1">DVDD</text>
<text x="153.8" y="169.4">AVDD</text>
<text x="163.9" y="168">15</text>
</g>
<g font-size="2.5" fill="#000080">
<text x="62.5" y="37">TPH1R403NL</text>
<text x="119" y="37">TPH1R403NL</text>
<text x="177.2" y="37">TPH1R403NL</text>
<text x="62.5" y="68.7">TPH1R403NL</text>
<text x="111.9" y="70.5">TPH1R403NL</text>
<text x="177.2" y="70.5">TPH1R403NL</text>
</g>
</svg>
